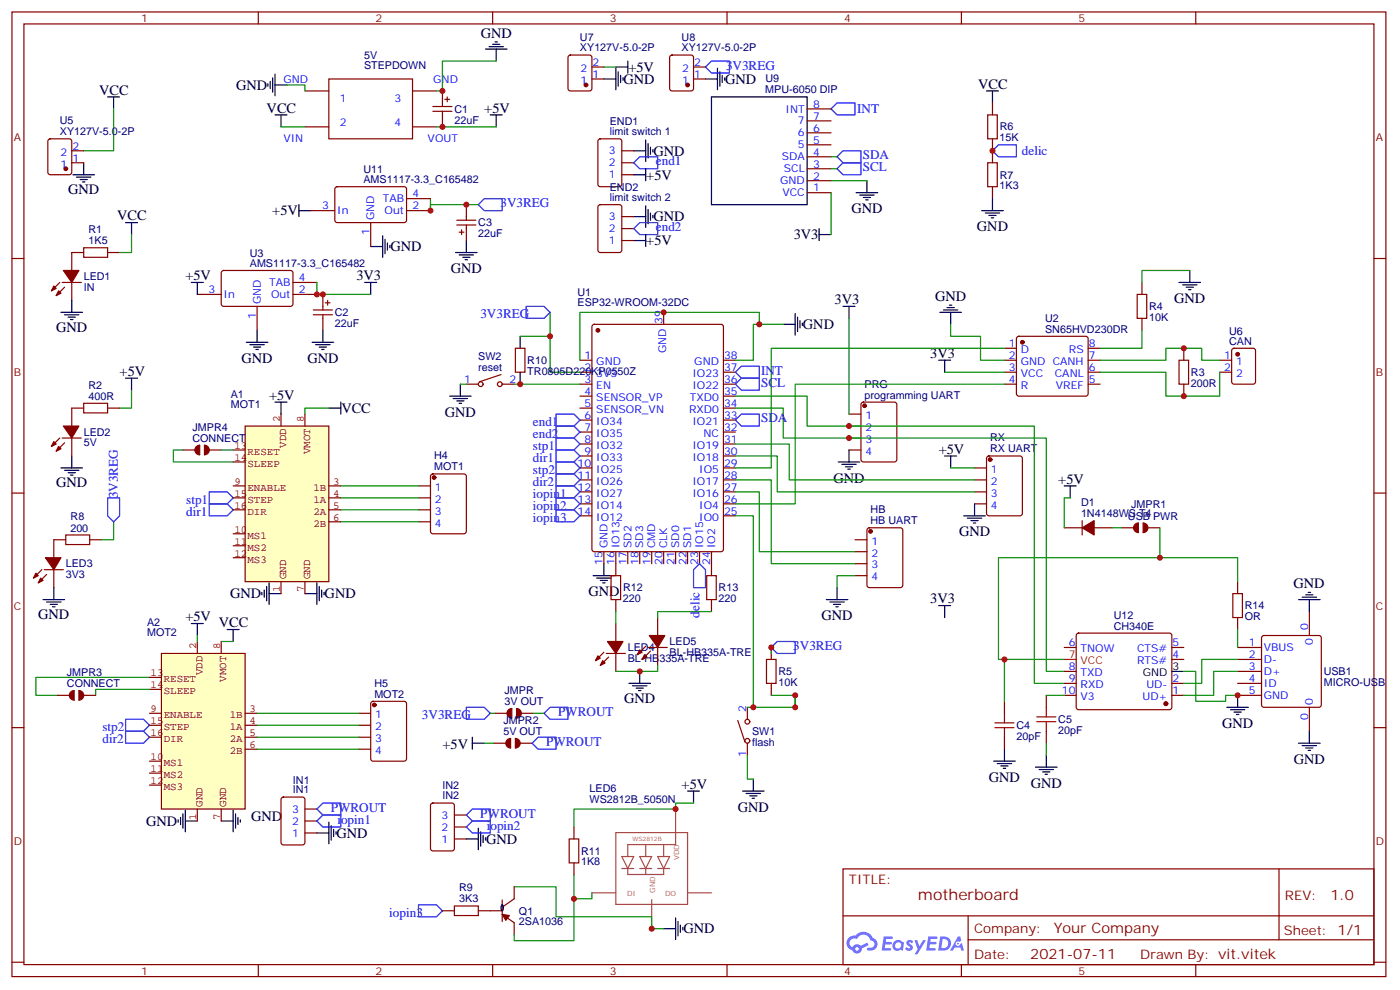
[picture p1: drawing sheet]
<svg xmlns="http://www.w3.org/2000/svg" width="413mm" height="292mm" viewBox="0 0 413 292" stroke-linecap="round" stroke-linejoin="round" font-family="sans-serif">
<g fill="none" stroke="#870000" stroke-width=".35">
<path d="M3.5 3.5h405.4v284.4h-405.4zM7.1 7.1h398.2v277.2h-398.2zM76.2 3.5v3.6M145.3 3.5v3.6M214.5 3.5v3.6M283.6 3.5v3.6M352.8 3.5v3.6M3.5 76.2h3.6M405.3 76.2h3.6M3.5 145.3h3.6M405.3 145.3h3.6M3.5 214.5h3.6"/>
<path d="M405.3 214.5h3.6M248.7 256.1h156.6v28.2h-156.6zM377.3 256.1v20.9M248.7 270h156.5M285.6 277h119.6M285.6 270v14.1M3.5 283.6h3.6M76.2 284.3v3.6M145.3 284.3v3.6M214.5 284.3v3.6M283.6 284.3v3.6M352.8 284.3v3.6"/>
<path d="M405.3 283.6h3.6"/>
</g>
<g fill="#5487ff">
<path d="M267.7 277.3a1.22 1.22 0 0 1 1.7 .3l-.4 .5a.47 .47 0 0 0-.3-.4 .47 .47 0 0 0-.5 .2l.1 .3a1.14 1.14 0 0 1 .8 1.7 1.14 1.14 0 0 1-1.9 0l-.2-.2 .5-.5 .7 .4a.29 .29 0 0 0 .3-.3 .29 .29 0 0 0-.2-.3 1.04 1.04 0 0 1-.6-1.7z"/>
<path d="M260.7 276h2.4l.3 .2-.2 .5-1.8 .1-.1 .8h1.5l.3 .4-.3 .4h-1.6l-.2 1.1h1.7l.2 .3-.2 .3-2.6 .1z"/>
<path d="M273.8 276h2.4l.3 .2-.1 .5-1.8 .1-.2 .8h1.6l.3 .4-.4 .4h-1.6l-.1 1.1h1.7l.2 .3-.2 .3-2.6 .1z"/>
<path d="M282.6 276.1h.7l.3 1.2-.6 .3a.69 .69 0 0 0-1 .3 .69 .69 0 0 0 .4 1 .69 .69 0 0 0 .9-.7l.5-.2 .6 2.2h-.8l-.2-.9h-1.8l-.5 .9h-.8z"/>
<path d="M269.8 277.1h.8l.6 1.8 1.1-1.8h.9l-2.6 4.2h-.8l.9-1.5z"/>
<path d="M277.4 276.1l-.6 4.1h1.3a2.11 2.11 0 0 0 2.5-2.1 2.11 2.11 0 0 0-2.5-2zM278.1 276.8a1.39 1.39 0 0 1 1.7 1.4 1.39 1.39 0 0 1-1.8 1.3h-.3z"/>
<path d="M263.7 277.7a1.54 1.54 0 0 0-.1 2.1 1.54 1.54 0 0 0 2.2 .2l.6 .2 .3-2.3-.2-.2-.4-.1a1.49 1.49 0 0 0-2.4 .1zM264 278.7a.94 .94 0 0 1 1.8 0 .94 .94 0 0 1-1.8 0z"/>
<path d="M250.4 276.4a2.18 2.18 0 0 0 1.1 3.7 1.44 1.44 0 0 0 1.6 1 1.44 1.44 0 0 0 1.2-1.5l2-1-.5-.8-1.9 1a1.47 1.47 0 0 0-2.4 .4 1.39 1.39 0 0 1-.7-1.9 1.39 1.39 0 0 1 2-.5 2.12 2.12 0 0 1 2.2-1.3 2.12 2.12 0 0 1 1.9 1.7 1.14 1.14 0 0 1 1.1 1.4 1.14 1.14 0 0 1-1.7 .8 .43 .43 0 0 0-.5 .3 .43 .43 0 0 0 .4 .5 1.98 1.98 0 0 0 2.5-1.2 1.98 1.98 0 0 0-1.2-2.5 3.1 3.1 0 0 0-5.3-.7l-.9 .1zM252.3 279.7a.55 .55 0 0 1 1.1 0 .55 .55 0 0 1-1.1 0z"/>
<circle cx="282.6" cy="278.1" r=".26"/>
</g>
<g fill="none" stroke="#870000" stroke-width=".35">
<path d="M90 26.8h7M90 37.4h7M97 23.3h24.7v17.6h-24.7zM121.7 26.8h7.1M121.7 37.4h7.1M127.7 31.4h5.6M127.7 32.8h5.6M130.5 26.8v4.6M130.5 32.8v4.6M131.2 29.3h1.4M131.9 28.6v1.4M291.4 33.9h2.8v7h-2.8z"/>
<path d="M292.8 30.3v3.6M176.6 41.1l.5-.2h5.6l.7 .5v12.9l-.4 .7h-5.9l-.7-.4v-13zM183.4 44.4h3.6M183.4 51.5h3.6M183.4 48h3.6M291.4 48h2.8v7h-2.8zM292.8 40.9v7.1M292.8 55v3.6M24.7 73h7v2.8h-7zM24.7 74.4h-3.5v5.3M31.7 74.4h3.6M65.5 79.9l.5-.2 20 .1 .4 .6v9.5l-.7 .4-20-.1-.4-.6v-9.2z"/>
<path d="M134.8 66.3h5.6M134.8 64.9h5.6M135.5 68.4h1.4M136.2 67.7v1.4M137.6 60.3v4.6M137.6 66.3v4.6M176.6 60.5l.5-.2h5.6l.7 .5v12.9l-.4 .7h-5.9l-.7-.4v-13zM183.4 63.9h3.6M183.4 70.9h3.6M183.4 67.4h3.6M17.6 83.3l-2.4 2.4M18.3 83.3h5.7"/>
<path d="M19 84.7l-2.4 2.4M21.2 83.3v5.2M58.2 86.8h7.1M75.8 90.3v7.1M86.4 86.8h7.1M86.4 83.3h7.1M92.4 91.4h5.7M92.4 92.8h5.7M95.2 86.8v4.6M95.2 92.8v4.6M96 89.3h1.4M96.7 88.5v1.5"/>
<path d="M174.9 95.8l.4-.2h37.4l.7 .4v65.9l-.4 .7h-37.7l-.6-.4-.1-65.9zM195.8 92.1v3.5M300.1 99.3l.5-.2h19.7l.5 .2 .2 .5v16.3l-.2 .5-.5 .2h-19.7l-.5-.3-.2-.4v-16.3zM335.5 86.8h2.8v7h-2.8zM336.9 83.3v3.5M336.9 93.8v3.6M24.7 118.9h7v2.8h-7zM137.6 113.2h3.5M147.8 110.4l-6.3 2.1M148.2 113.2h3.5M171.1 106.2h3.5M171.1 109.7h3.5"/>
<path d="M171.1 113.2h3.5M171.1 116.8h3.5M213.4 106.2h3.6M213.4 109.7h3.6M213.4 113.2h3.6M213.4 116.8h3.6M254.2 118.7l.5-.2h9.2l.6 .5 .1 16.5-.5 .6-9.4 .1-.6-.5-.1-16.5zM296.3 106.2h3.6M296.3 109.7h3.6M296.3 113.2h3.6M296.3 102.7h3.6M321 106.2h3.6"/>
<path d="M321 109.7h3.6M321 113.2h3.6M321 102.7h3.6M347.8 106.2h2.9v7h-2.9zM349.2 102.7v3.5M349.2 113.2v3.6M359.8 106.2h3.6M359.8 109.7h3.6M363.6 102.9l.5-.2h5.6l.7 .4v9.4l-.4 .7h-5.9l-.7-.4v-9.4zM17.6 129.1l-2.4 2.5M18.3 129.1h5.7M19 130.5l-2.4 2.5"/>
<path d="M21.2 129.1v5.3M24.7 120.3h-3.5v5.3M31.7 120.3h3.6M127.2 139.9l.5-.2h9.2l.6 .4 .1 16.5-.5 .7h-9.4l-.6-.4-.1-16.5zM171.1 120.3h3.5M171.1 123.8h3.5M171.1 127.4h3.5M171.1 130.9h3.5M171.1 134.4h3.5M171.1 137.9h3.5M213.4 120.3h3.6M213.4 123.8h3.6"/>
<path d="M213.4 127.4h3.6M213.4 130.9h3.6M213.4 134.4h3.6M213.4 137.9h3.6M250.5 122.1h3.5M250.5 125.6h3.5M250.5 129.1h3.5M250.5 132.6h3.5M287.5 137.9h3.5M291.3 134.6l.4-.2h9.2l.7 .4v16.5l-.4 .7h-9.5l-.6-.4-.1-16.5zM19.4 157.7h7.1v2.8h-7.1zM19.4 159.1h-3.5v5.3"/>
<path d="M26.5 159.1h3.5M123.5 143.2h3.5M123.5 146.8h3.5M123.5 150.3h3.5M123.5 153.8h3.5M171.1 141.5h3.5M171.1 145h3.5M171.1 148.5h3.5M171.1 152h3.5M213.4 141.5h3.6M213.4 145h3.6M213.4 148.5h3.6"/>
<path d="M213.4 152h3.6M252.2 159.1h3.6M256 155.8l.5-.2h9.1l.7 .4v16.5l-.4 .7h-9.4l-.7-.4v-16.5zM287.5 141.5h3.5M287.5 145h3.5M287.5 148.5h3.5M12.3 167.9l-2.4 2.5M13.1 167.9h5.6M13.8 169.3l-2.5 2.5M15.9 167.9v5.3M178.2 162.6v3.6M181.7 162.6v3.6"/>
<path d="M185.2 162.6v3.6M188.7 162.6v3.6M192.3 162.6v3.6M195.8 162.6v3.6M199.3 162.6v3.6M202.8 162.6v3.6M206.4 162.6v3.6M209.9 162.6v3.6M252.2 162.6h3.6M252.2 166.2h3.6M252.2 169.7h3.6M226.1 194.4h2.9v7h-2.9z"/>
<path d="M227.5 190.9v3.5M105.8 210.3h3.6M105.8 213.8h3.6M105.8 217.3h3.6M109.6 206.9l.5-.2h9.1l.7 .5v16.5l-.4 .6-9.4 .1-.7-.5v-16.5zM145.7 219.1h3.5M146 210.3h3.6M150.6 217.7v2.8M151 208.8v2.9M152 217.7v2.8M152.4 208.8v2.9M153.5 219.1h3.5"/>
<path d="M153.8 210.3h3.5M217.7 212.4l2.1 6.3M220.5 208.5v3.5M220.5 219.1v3.5M227.5 201.4v3.6M83.1 235.2l.5-.2h5.7l.6 .4 .1 13-.5 .6-5.9 .1-.6-.5-.1-12.9zM90 238.5h3.5M105.8 220.8h3.6M127.2 236.9l.5-.2h5.6l.7 .4 .1 13-.5 .7h-5.9l-.6-.4-.1-13zM90 245.5h3.5M90 242h3.5M134.1 240.2h3.5"/>
<path d="M134.1 247.3h3.5M134.1 243.8h3.5"/>
<circle cx="141.8" cy="113.2" r=".71"/>
<circle cx="147.5" cy="113.2" r=".71"/>
<circle cx="220.5" cy="212.7" r=".71"/>
<circle cx="220.5" cy="218.4" r=".71"/>
</g>
<g fill="#870000" stroke="#870000" stroke-width=".35">
<path d="M17.3 85.7l.7 .7-1.4 .7z"/>
<path d="M15.9 84.3l.7 .7-1.4 .7z"/>
<path d="M18.7 79.7h4.6l-2.1 3.6z"/>
<path d="M17.3 131.6l.7 .7-1.4 .7z"/>
<path d="M15.9 130.2l.7 .7-1.4 .7z"/>
<path d="M18.7 125.6h4.6l-2.1 3.5z"/>
<path d="M149.8 209.4l1.2-.6v2.9a1.41 1.41 0 0 1-1.3-.8 1.41 1.41 0 0 1 .1-1.5z"/>
<path d="M152.4 208.8a1.41 1.41 0 0 1 1.4 1.5 1.41 1.41 0 0 1-1.4 1.4z"/>
<path d="M149.5 218.2l1.1-.5v2.8a1.41 1.41 0 0 1-1.2-.8 1.41 1.41 0 0 1 .1-1.5z"/>
<path d="M152 217.7a1.41 1.41 0 0 1 1.5 1.4 1.41 1.41 0 0 1-1.5 1.4z"/>
<path d="M12 170.4l.7 .7-1.4 .7z"/>
<path d="M10.6 169l.7 .7-1.4 .7z"/>
<path d="M13.4 164.4h4.6l-2.1 3.5z"/>
<circle cx="176.4" cy="97.4" r=".53"/>
<circle cx="301.6" cy="100.9" r=".53"/>
<circle cx="256.8" cy="156.6" r=".53"/>
<circle cx="255.1" cy="119.6" r=".53"/>
<circle cx="292.1" cy="135.5" r=".53"/>
<circle cx="365.1" cy="104.4" r=".53"/>
<circle cx="128.1" cy="140.8" r=".53"/>
<circle cx="110.4" cy="207.8" r=".53"/>
</g>
<g fill="none" stroke="#000" stroke-width=".35">
<path d="M143.2 14.5h6.4M144.3 13.8h4.2M145.3 13.1h2.2M146 12.3h.8M146.4 14.5v3.5M181.7 19.8h3.5M185.2 18v3.5M31.7 28.6h3.6M33.5 28.6v3.5M79 24.7v.7M79.7 24v2.1M80.4 22.9v4.3"/>
<path d="M81.1 33.9h3.6M81.1 25h3.6M81.1 21.9v6.3M82.9 33.9v3.5M144.6 33.9h3.6M146.4 33.9v3.5M178.2 23.3h3.5M181.7 20.1v6.4M182.4 21.2v4.2M183.1 22.2v2.1M183.8 22.9v.7M208.1 23.3h3.6"/>
<path d="M211.7 20.1v6.4M212.4 21.2v4.2M213.1 22.2v2.1M213.8 22.9v.7M291 26.8h3.6M292.8 26.8v3.5M21.5 51.5h6.4M22.6 52.2h4.2M23.6 52.9h2.2M24.3 53.6h.7M24.7 48v3.5M187 44.4h3.5"/>
<path d="M190.5 41.3v6.3M191.2 42.3v4.3M191.9 43.4v2.1M192.6 44.1v.7M252.6 56.8h6.3M253.6 57.5h4.3M254.7 58.2h2.1M255.4 58.9h.7M255.8 53.3v3.5M292.8 58.6v3.5M37 65.6h3.6M38.8 65.6v3.5"/>
<path d="M88.2 62.1h3.5M88.2 60.3v3.6M109.4 72.7h3.5M112.9 69.5v6.3M113.6 70.6v4.2M114.3 71.6v2.1M115 72.3v.7M134.4 74.4h6.4M135.5 75.1h4.2M136.5 75.8h2.1M137.2 76.6h.7M137.6 70.9v3.5"/>
<path d="M187 63.9h3.5M190.5 60.7v6.3M191.2 61.7v4.3M191.9 62.8v2.1M192.6 63.5v.7M241.7 69.1h3.5M241.7 67.4v3.5M289.6 62.1h6.4M290.7 62.8h4.2M291.7 63.5h2.2M292.5 64.2h.7M351 79.7v3.6"/>
<path d="M18 92.1h6.3M19 92.8h4.3M20.1 93.5h2.1M20.8 94.2h.7M21.2 88.5v3.6M56.4 83.3h3.6M58.2 83.3v3.5M75.8 97.4v3.5M95.2 97.4v3.5M107.6 83.3h3.5M109.4 83.3v3.5M231.1 95.6h3.5"/>
<path d="M234.6 92.4v6.4M235.3 93.5v4.2M236 94.5v2.2M236.7 95.2v.8M248.7 90.3h3.5M250.5 90.3v3.5M277.3 92.1h6.3M278.3 91.4h4.3M279.4 90.7h2.1M280.1 90h.7M280.5 92.1v3.5M347.8 83.3h6.4"/>
<path d="M348.9 84h4.2M350 84.7h2.1M350.7 85.4h.7M37 111.5h3.6M38.8 111.5v3.5M72.7 100.9h6.3M73.7 101.6h4.3M74.8 102.3h2.1M75.5 103h.7M92.1 100.9h6.3M93.1 101.6h4.3M94.2 102.3h2.1"/>
<path d="M94.9 103h.7M100.5 118.5v3.6M132.6 116.8h6.4M133.7 117.5h4.2M134.8 118.2h2.1M135.5 118.9h.7M135.8 113.2v3.6M276.9 106.2h3.6M278.7 106.2v3.5M18 137.9h6.3M19 138.6h4.3M20.1 139.3h2.1"/>
<path d="M21.2 134.4v3.5M97 120.3h3.5M247.3 136.2h6.3M248.4 136.9h4.2M249.4 137.6h2.1M250.1 138.3h.7M250.5 132.6v3.6M278.7 134.4h3.5M280.5 134.4v3.5M20.8 140.1h.7M284.3 152h6.4M285.4 152.8h4.2"/>
<path d="M286.5 153.5h2.1M287.2 154.2h.7M287.5 148.5v3.5M12.7 176.7h6.3M13.8 177.4h4.2M14.8 178.2h2.1M15.5 178.9h.7M15.9 173.2v3.5M77.3 174.6v.7M78 173.9v2.1M78.7 172.9v4.2M79.4 175h3.5"/>
<path d="M79.4 171.8v6.4M90 175h3.5M93.5 171.8v6.4M94.2 172.9v4.2M94.9 173.9v2.1M95.6 174.6v.7M175 169.7h6.3M176 170.4h4.3M177.1 171.1h2.1M177.8 171.8h.7M178.2 166.2v3.5M243.8 176.7h6.3"/>
<path d="M244.8 177.4h4.3M245.9 178.2h2.1M246.6 178.9h.7M246.9 173.2v3.5M67 185.6h3.6M68.8 185.6v3.5M139.3 219.1h3.6M139.3 217.3v3.5M54 239.9v4.2M54.7 238.8v6.4M68.8 238.8v6.4M69.5 239.9v4.2"/>
<path d="M219.1 233.2h6.3M220.1 233.9h4.3M221.2 234.6h2.1M221.9 235.3h.7M222.2 229.7v3.5M52.6 241.7v.7M53.3 240.9v2.2M54.7 242h3.5M65.3 242h3.5M70.2 240.9v2.2M70.9 241.7v.7M93.5 245.5h3.5"/>
<path d="M97 242.4v6.3M97.7 243.4v4.3M98.4 244.5v2.1M99.1 245.2v.7M137.6 247.3h3.5M141.1 244.1v6.4M141.8 245.2v4.2M142.5 246.2v2.2M143.2 246.9v.8"/>
</g>
<g fill="none" stroke="#008700" stroke-width=".35">
<path d="M146.4 18h-15.9v8.8h-1.7M178.2 19.8h3.5M33.5 32.1v12.3h-8.8M82.9 37.4h7.1M84.7 25h5.3v1.8M128.8 37.4h17.6M127 58.6v3.5v-1.8h14.1M38.8 69.1v5.3h-3.5M351 79.7h-14.1v3.6M93.5 83.3v3.5h15.9M162.3 92.1v17.6h8.8M224 95.6v-3.5h-52.9v14.1"/>
<path d="M231.1 95.6h-8.9v10.6h-5.2M250.5 93.8v28.3M280.5 95.6v3.5h8.8v7.1h7M336.9 97.4v5.3h-12.3M38.8 115v5.3h-3.5M151.7 113.2h19.4M217 116.8h21.1v8.8h67.1v75.8h8.8M278.7 109.7h17.6M296.3 102.7h-68.8v35.2h-10.5M296.3 113.2h-61.7v35.3h-17.6M324.6 106.2h19.4v-3.5h10.5v3.5h5.3M324.6 109.7h19.4v7.1h15.8v-7.1"/>
<path d="M217 120.3h14.1v8.8h77.6v68.8h5.3M217 130.9h15.8v10.6h54.7M217 134.4h12.3v10.6h58.2M280.5 137.9h7M33.5 153.8v5.3h-3.5M100.5 143.2h23M100.5 146.8h23M100.5 150.3h23M100.5 153.8h23M217 145h7v17.6h28.2M217 141.5h10.5v24.7h24.7M217 152h5.2v56.5h12.4v-3.5"/>
<path d="M252.2 169.7h-5.3v3.5M44.1 199.7h-33.5v5.3h6.3M227.5 190.9v1.7M157.3 210.3h3.2M227.5 205h7.1v3.5M220.5 222.6v7.1h1.7"/>
</g>
<g fill="none" stroke="#00f" stroke-width=".35">
<path d="M208.1 19.8l1.8-1.8h5.3v3.5h-5.3zM245.2 32.1l1.7-1.8h5.3v3.6h-5.3zM187 48l1.7-1.8h5.3v3.5h-5.3zM246.9 49.7l1.8-1.7h5.3v3.5h-5.3zM246.9 46.2l1.8-1.8h5.3v3.6h-5.3zM294.6 42.7h5.3v3.5h-5.3l-1.8-1.8zM141.1 60.3l1.8-1.7h5.3v3.5h-5.3zM187 67.4l1.7-1.8h5.3v3.5h-5.3zM217 113.2l1.7-1.7h5.3v3.5h-5.3zM217 109.7l1.7-1.8h5.3v3.6h-5.3zM164 129.1h5.3l1.8 1.8-1.8 1.7h-5.3zM164 132.6h5.3l1.8 1.8-1.8 1.8h-5.3z"/>
<path d="M164 136.2h5.3l1.8 1.7-1.8 1.8h-5.3zM164 139.7h5.3l1.8 1.8-1.8 1.7h-5.3zM164 122.1h5.3l1.8 1.7-1.8 1.8h-5.3zM164 125.6h5.3l1.8 1.8-1.8 1.7h-5.3zM217 123.8l1.7-1.7h5.3v3.5h-5.3zM31.7 146.8h3.6v5.2l-1.8 1.8-1.8-1.8zM61.7 145h5.3l1.8 1.8-1.8 1.7h-5.3zM61.7 148.5h5.3l1.8 1.8-1.8 1.7h-5.3zM164 143.2h5.3l1.8 1.8-1.8 1.8h-5.3zM164 146.8h5.3l1.8 1.7-1.8 1.8h-5.3zM164 150.3h5.3l1.8 1.7-1.8 1.8h-5.3zM206.4 166.2l1.7 1.7v5.3h-3.5v-5.3z"/>
<path d="M37 212h5.3l1.8 1.8-1.8 1.7h-5.3zM37 215.5h5.3l1.8 1.8-1.8 1.8h-5.3zM137.6 208.5h5.3l1.7 1.8-1.7 1.7h-5.3zM157 219.1l1.7-1.8h5.3v3.5h-5.3zM160.5 210.3l1.8-1.8h5.3v3.5h-5.3zM93.5 238.5l1.7-1.8h5.3v3.5h-5.3zM93.5 242l1.7-1.8h5.3v3.6h-5.3zM137.6 240.2l1.7-1.7h5.3v3.5h-5.3zM137.6 243.8l1.7-1.8h5.3v3.5h-5.3z"/>
</g>
<path d="M72.3 125.6h24.7v45.8h-24.7z" fill="#ffffc2" stroke="#850000" stroke-width=".35"/>
<g fill="none" stroke="#850000" stroke-width=".35">
<path d="M68.8 132.6h3.5M68.8 136.2h3.5M82.9 122.1v3.5M90 122.1v3.5M68.8 143.2h3.5M68.8 146.8h3.5M68.8 150.3h3.5M68.8 157.3h3.5M97 143.2h3.5M97 146.8h3.5M97 150.3h3.5M97 153.8h3.5"/>
<path d="M68.8 160.9h3.5M68.8 164.4h3.5M82.9 171.4v3.6M90 171.4v3.6"/>
</g>
<path d="M47.6 192.6h24.7v45.9h-24.7z" fill="#ffffc2" stroke="#850000" stroke-width=".35"/>
<g fill="none" stroke="#850000" stroke-width=".35">
<path d="M44.1 199.7h3.5M58.2 189.1v3.5M65.3 189.1v3.5M44.1 210.3h3.5M44.1 213.8h3.5M44.1 217.3h3.5M44.1 203.2h3.5M72.3 210.3h3.5M72.3 213.8h3.5M72.3 217.3h3.5M44.1 224.4h3.5M44.1 227.9h3.5"/>
<path d="M44.1 231.4h3.5M58.2 238.5v3.5M65.3 238.5v3.5M72.3 220.8h3.5"/>
</g>
<g fill="none" stroke="#008700" stroke-width=".35">
<path d="M245.2 46.2h1.7M245.2 49.7h1.7M245.2 56.8v12.3M245.2 53.3h10.6M153.5 99.1h8.8M135.8 113.2h1.8M54 132.6h-2.8v3.6h17.6M65.3 132.6h3.5M97 120.3h-7v1.8M315.7 146.8h-1.7v8.8M328.1 155.6h2.8M342.2 155.6v8.8"/>
<path d="M365.1 171.4v-7h-70.5v30h19.4M58.2 187.3v1.8M65.3 189.1h3.5M181.7 180.3v3.5M194 196.1v1.8h-12.3M209.9 180.3h-15.9v1.7M296.3 194.4v12.3M349.2 197.9h3.6v8.8h8.8v-1.7h3.5M365.1 194.4h-10.6v7h-5.3M365.1 197.9h-7v7.1h-8.9M365.1 185.6v5.3M44.1 203.2h-15.9v1.8"/>
<path d="M75.8 210.3h30M75.8 213.8h30M75.8 217.3h30M142.9 219.1h2.8M144.6 210.3h1.4M220.5 208.5h1.7M308.7 219.1v3.5M308.7 205h5.3M75.8 220.8h30M204.6 236.7h-5.3v1.8h-30v5.3M169.3 257.9v19.4h-17.6v-1.8M151.7 261.4h12.3v8.8h28.3v3.6h3.5"/>
<path d="M174.6 263.2v1.7h-5.3"/>
</g>
<g fill="none" stroke="#000" stroke-width=".35">
<path d="M209.9 28.6h28.2v31.7h-28.2zM187 51.5h3.5M190.5 49.7v3.6M187 70.9h3.5M190.5 69.1v3.6M153.5 99.1v3.6M81.1 118.5h3.6M82.9 118.5v3.6M153.5 109.7v3.5M314 143.2h3.5M315.7 143.2v3.6M276.9 178.5h3.6"/>
<path d="M278.7 178.5v3.5M383.1 176.7h6.4M384.2 176h4.2M385.2 175.3h2.1M385.9 174.6h.7M386.3 176.7v3.6M56.4 183.8h3.6M58.2 183.8v3.5M188.7 197.9v3.5M345.7 197.9h3.5M185.6 201.4h6.3M186.6 202.1h4.3"/>
<path d="M187.7 202.8h2.1M188.4 203.6h.7M361.9 208.5h6.4M363 209.2h4.2M364.1 209.9h2.1M364.8 210.6h.7M365.1 205v3.5M383.1 219.1h6.4M384.2 219.8h4.2M386.3 215.5v3.6M202.8 233.2h3.6M204.6 233.2v3.5"/>
<path d="M293.2 224.4h6.3M294.2 225.1h4.2M295.3 225.8h2.1M296 226.5h.7M296.3 220.8v3.6M305.5 226.1h6.4M306.6 226.8h4.2M307.6 227.5h2.1M308.3 228.2h.7M308.7 222.6v3.5M385.2 220.5h2.1M385.9 221.2h.7"/>
<path d="M148 266.8l.2-.1a1.28 1.28 0 0 1 0 1.8l-.4-.9zM195.8 273.8h3.5M199.3 270.6v6.3M200 271.6v4.3M200.7 272.7v2.1M201.4 273.4v.7"/>
</g>
<path d="M155.2 90.3h5.3l1.8 1.8-1.8 1.7h-5.3zM227.5 190.9l1.8-1.8h5.3v3.5h-5.3zM123.5 266.7h5.3l1.7 1.8-1.7 1.7h-5.3z" fill="none" stroke="#00f" stroke-width=".35"/>
<g fill="none" stroke="#870000" stroke-width=".35">
<path d="M167.8 16.4l.5-.2h5.6l.7 .5v9.4l-.4 .7h-5.9l-.7-.5v-9.4zM174.6 19.8h3.6M197.8 16.4l.5-.2h5.6l.7 .5v9.4l-.5 .7h-5.8l-.7-.5v-9.4zM204.6 19.8h3.5M174.6 23.3h3.6M204.6 23.3h3.5M238.1 32.1h7.1M238.1 35.6h7.1M238.1 39.2h7.1M14.3 41.1l.5-.2h5.7l.6 .5 .1 9.4-.5 .7h-5.9l-.6-.5-.1-9.4zM21.2 48h3.5M21.2 44.4h3.5"/>
<path d="M99 55.2l.5-.2 20 .1 .4 .6v9.5l-.7 .4h-20l-.4-.7v-9.2zM119.9 58.6h7.1M238.1 42.7h7.1M238.1 46.2h7.1M238.1 49.7h7.1M238.1 53.3h7.1M238.1 56.8h7.1M91.7 62.1h7.1M109.4 65.6v7.1M119.9 62.1h7.1M152 102.7h2.9v7h-2.9zM54 132.6h3.5"/>
<path d="M58.9 131.2v2.9M60.3 131.2v2.9M61.7 132.6h3.6M314 155.6h5.3M319.3 153.5v4.2M322.8 155.6h5.3M330.9 155.6h3.5M335.8 154.2v2.8M337.3 154.2v2.8M338.7 155.6h3.5M180.3 169.7h2.8v7h-2.8zM181.7 166.2v3.5"/>
<path d="M181.7 176.7v3.6M208.5 169.7h2.8v7h-2.8zM209.9 166.2v3.5M209.9 176.7v3.6M363.7 175h2.8v7h-2.8zM365.1 171.4v3.6M178.2 192.3l-2.5 2.4M178.9 192.6h5.6M179.6 193.7l-2.5 2.4M181.7 183.8v5.3M181.7 192.6v5.3M190.5 190.5l-2.5 2.5"/>
<path d="M191.2 190.9h5.6M191.9 191.9l-2.5 2.5M194 182v5.3M194 190.9v5.2M314 190.9h3.5M314 197.9h3.5M317.7 186.8l.5-.2h26.8l.5 .2 .2 .5v21.2l-.2 .5-.5 .2h-26.8l-.5-.2-.2-.5v-21.2zM345.7 190.9h3.5M345.7 194.4h3.5M365.1 190.9h7.1M365.1 194.4h7.1M365.1 197.9h7.1"/>
<path d="M365.1 182v3.6M372.4 187.5l.5-.2h16.2l.5 .2 .2 .5v19.8l-.2 .5-.5 .2h-16.2l-.5-.2-.2-.5v-19.8zM386.3 180.3v7M16.9 205h3.6M21.9 203.6v2.8M23.3 203.6v2.8M24.7 205h3.5M296.3 206.7v3.6M296.3 217.3v3.5M308.7 205v3.5M308.7 215.5v3.6M314 205h3.5"/>
<path d="M314 201.4h3.5M345.7 205h3.5M345.7 201.4h3.5M365.1 205h7.1M365.1 201.4h7.1M386.3 208.5v7M167.9 247.3h2.8v7.1h-2.8zM169.3 243.8v3.5M169.3 254.4v3.5M130.5 268.5h3.6M134.1 267.1h7v2.8h-7zM141.1 268.5h7.1"/>
<path d="M148.2 269.5l3.5 2.5v3.5M148.2 265.3v6.3M151.7 261.4v3.5l-3.5 2.5"/>
</g>
<g fill="#870000" stroke="#870000" stroke-width=".35">
<path d="M179.2 189.1h4.6l-2.1 3.5z"/>
<path d="M176.4 193.3l.7 .7-1.4 .7z"/>
<path d="M177.8 194.7l.7 .7-1.4 .7z"/>
<path d="M191.6 187.3h4.5l-2.1 3.6z"/>
<path d="M188.7 191.6l.7 .7-1.4 .7z"/>
<path d="M190.1 193l.8 .7-1.5 .7z"/>
<path d="M335 154.4l.8-.2v2.8a1.41 1.41 0 0 1-1.3-1 1.41 1.41 0 0 1 .5-1.6z"/>
<path d="M337.3 154.2a1.41 1.41 0 0 1 1.4 1.4 1.41 1.41 0 0 1-1.4 1.4z"/>
<path d="M319.3 155.6l3.5-2.1v4.2z"/>
<path d="M20.7 204.1l1.2-.5v2.8a1.41 1.41 0 0 1-1.3-.8 1.41 1.41 0 0 1 .1-1.5z"/>
<path d="M23.3 203.6a1.41 1.41 0 0 1 1.4 1.4 1.41 1.41 0 0 1-1.4 1.4z"/>
<path d="M58.1 131.5l.8-.3v2.9a1.41 1.41 0 0 1-1.3-1 1.41 1.41 0 0 1 .5-1.6z"/>
<path d="M60.3 131.2a1.41 1.41 0 0 1 1.4 1.4 1.41 1.41 0 0 1-1.4 1.5z"/>
<path d="M148.2 269.5l2.1 .4-1.1 1.4z"/>
<circle cx="19.4" cy="49.7" r=".53"/>
<circle cx="172.9" cy="25" r=".53"/>
<circle cx="202.8" cy="25" r=".53"/>
<circle cx="344" cy="207.4" r=".53"/>
</g>
<path d="M314 194.4h3.5" fill="none" stroke="#f00" stroke-width=".35"/>
<path d="M293.5 213.1h5.7M293.5 214.5h5.7M296.3 210.3v2.8M296.3 214.5v2.8M305.9 212.7h5.6M305.9 211.3h5.6M308.7 208.5v2.8M308.7 212.7v2.8" fill="none" stroke="#a10000" stroke-width=".35"/>
<g fill="none" stroke="#a64a4a" stroke-width=".35">
<path d="M199.3 238.5v10.5h-14.1v3.5M181.7 245.4h21.1v21.2h-21.1zM183.4 252.5h3.6l-1.8 3.5zM183.4 256h3.6M185.2 256v1.8h10.6v-1.8M188.7 252.5h3.6l-1.8 3.5zM188.7 256h3.6M190.5 249v3.5M190.5 256v1.8M194 252.5h3.6l-1.8 3.5zM194 256h3.6M195.8 249v3.5"/>
<path d="M174.6 263.2h7M192.3 265.2v1.4M192.3 266.8v7M203 263.2h6.9"/>
</g>
<g fill="#c00">
<circle cx="130.5" cy="26.8" r=".88"/>
<circle cx="130.5" cy="37.4" r=".88"/>
<circle cx="93.5" cy="86.8" r=".88"/>
<circle cx="95.3" cy="86.8" r=".88"/>
<circle cx="349.3" cy="102.7" r=".88"/>
<circle cx="349.3" cy="116.8" r=".88"/>
<circle cx="224" cy="95.6" r=".88"/>
<circle cx="195.8" cy="92.1" r=".88"/>
<circle cx="234.6" cy="205" r=".88"/>
<circle cx="292.8" cy="44.4" r=".88"/>
<circle cx="153.5" cy="113.2" r=".88"/>
<circle cx="162.3" cy="99.1" r=".88"/>
<circle cx="188.7" cy="197.9" r=".88"/>
<circle cx="137.6" cy="60.3" r=".88"/>
<circle cx="127" cy="62.1" r=".88"/>
<circle cx="296.3" cy="194.4" r=".88"/>
<circle cx="365.1" cy="205" r=".88"/>
<circle cx="250.5" cy="125.6" r=".88"/>
<circle cx="250.5" cy="129.1" r=".88"/>
<circle cx="342.2" cy="164.4" r=".88"/>
<circle cx="234.6" cy="208.5" r=".88"/>
<circle cx="222.3" cy="208.5" r=".88"/>
<circle cx="227.5" cy="190.9" r=".88"/>
<circle cx="199.3" cy="238.5" r=".88"/>
<circle cx="169.3" cy="264.9" r=".88"/>
<circle cx="192.3" cy="273.8" r=".88"/>
</g>
<text font-size="4.6" fill="#800" x="270.8" y="265.1">motherboard</text>
<g font-size="4.2">
<text x="141.8" y="11.2">GND</text>
<text x="185.4" y="21.2">+5V</text>
<text x="29.3" y="27.9">VCC</text>
<text x="69.7" y="26.4">GND</text>
<text x="184" y="24.7">GND</text>
<text x="214" y="24.7">GND</text>
<text x="288.6" y="26.1">VCC</text>
<text x="78.7" y="33.2">VCC</text>
<text x="142.9" y="33.2">+5V</text>
<text x="192.8" y="45.8">GND</text>
<text x="190.7" y="52.9">+5V</text>
<text x="20.1" y="57.1">GND</text>
<text x="34.6" y="64.9">VCC</text>
<text x="80.3" y="63.5">+5V</text>
<text x="192.8" y="65.2">GND</text>
<text x="251.2" y="62.9">GND</text>
<text x="234.2" y="70.6">3V3</text>
<text x="288.2" y="68.2">GND</text>
<text x="115.2" y="74.1">GND</text>
<text x="190.7" y="72.3">+5V</text>
<text x="54.7" y="82.5">+5V</text>
<text x="105.1" y="82.5">3V3</text>
<text x="133" y="80.4">GND</text>
<text x="246.2" y="89.6">3V3</text>
<text x="275.9" y="88.9">GND</text>
<text x="346.4" y="89.3">GND</text>
<text x="16.6" y="97.7">GND</text>
<text x="236.9" y="97">GND</text>
<text x="71.3" y="107">GND</text>
<text x="90.7" y="107">GND</text>
<text x="274.5" y="105.5">3V3</text>
<text x="35.3" y="110.8">+5V</text>
<text x="79.4" y="117.8">+5V</text>
<text x="100.7" y="121.7">VCC</text>
<text x="131.2" y="122.8">GND</text>
<text x="276.9" y="133.7">+5V</text>
<text x="16.6" y="143.6">GND</text>
<text x="245.9" y="142.3">GND</text>
<text x="312.2" y="142.5">+5V</text>
<text x="282.9" y="158.1">GND</text>
<text x="381.6" y="173.4">GND</text>
<text x="67.9" y="176.4">GND</text>
<text x="95.8" y="176.4">GND</text>
<text x="173.6" y="175.8">GND</text>
<text x="274.5" y="177.8">3V3</text>
<text x="11.3" y="182.4">GND</text>
<text x="54.7" y="183.1">+5V</text>
<text x="64.6" y="184.9">VCC</text>
<text x="242.4" y="182.8">GND</text>
<text x="184.1" y="207.1">GND</text>
<text x="360.5" y="214.6">GND</text>
<text x="130.5" y="220.8">+5V</text>
<text x="381.7" y="225.2">GND</text>
<text x="201.1" y="232.5">+5V</text>
<text x="291.8" y="230.4">GND</text>
<text x="304.1" y="232.2">GND</text>
<text x="217.7" y="239.3">GND</text>
<text x="43.1" y="243.4">GND</text>
<text x="74.1" y="242">GND</text>
<text x="99.3" y="246.9">GND</text>
<text x="143.4" y="248.7">GND</text>
<text x="201.6" y="275.1">GND</text>
</g>
<g font-size="4.2" fill="#800">
<text x="392.5" y="265.4">1.0</text>
<text x="310.9" y="274.9">Your Company</text>
<text x="304" y="282.7">2021-07-11</text>
</g>
<g font-size="3.9" fill="#00f">
<text x="214.2" y="20.5">3V3REG</text>
<text x="252.9" y="33.3">INT</text>
<text x="254.5" y="46.9">SDA</text>
<text x="301.5" y="45.8">delic</text>
<text x="193.5" y="48.7">end1</text>
<text x="254.5" y="50.5">SCL</text>
<text x="147.7" y="61">3V3REG</text>
<text x="193.5" y="68.1">end2</text>
<text x="141.7" y="93.8">3V3REG</text>
<text x="224.5" y="114">SCL</text>
<text x="224.5" y="110.4">INT</text>
<text x="157.2" y="125.6">end1</text>
<text x="224.5" y="124.5">SDA</text>
<text x="157.2" y="129.2">end2</text>
<text x="157.2" y="132.7">stp1</text>
<text x="157.2" y="136.2">dir1</text>
<text x="157.2" y="139.7">stp2</text>
<text x="157.2" y="143.3">dir2</text>
<text x="34.8" y="146.9" transform="rotate(-90 34.8 146.9)">3V3REG</text>
<text x="54.9" y="148.6">stp1</text>
<text x="157.2" y="146.7">iopin1</text>
<text x="54.9" y="152.1">dir1</text>
<text x="157.2" y="150.3">iopin2</text>
<text x="157.2" y="153.8">iopin3</text>
<text x="206.4" y="182" transform="rotate(-90 206.4 182)">delic</text>
<text x="234" y="191.6">3V3REG</text>
<text x="30.2" y="215.6">stp2</text>
<text x="124.5" y="212">3V3REG</text>
<text x="164.6" y="211">PWROUT</text>
<text x="30.2" y="219.1">dir2</text>
<text x="161.1" y="219.8">PWROUT</text>
<text x="97.6" y="239.2">PWROUT</text>
<text x="99.5" y="242.8">iopin1</text>
<text x="141.7" y="241">PWROUT</text>
<text x="143.6" y="244.5">iopin2</text>
<text x="114.9" y="270.4">iopin3</text>
</g>
<g font-size="3.9" fill="#800">
<text x="250.5" y="260.7">TITLE:</text>
<text x="379.1" y="265.4">REV:</text>
<text x="287.4" y="274.9">Company:</text>
<text x="378.7" y="275.5">Sheet: 1/1</text>
<text x="287.4" y="282.6">Date:</text>
<text x="336.4" y="282.7">Drawn By: vit.vitek</text>
</g>
<g font-size="3.2" fill="#800">
<text x="41.6" y="6.5">1</text>
<text x="110.8" y="6.5">2</text>
<text x="179.9" y="6.5">3</text>
<text x="249.1" y="6.5">4</text>
<text x="318.2" y="6.5">5</text>
<text x="4.1" y="41.6">A</text>
<text x="405.9" y="41.6">A</text>
<text x="4.1" y="110.8">B</text>
<text x="405.9" y="110.8">B</text>
<text x="4.1" y="179.9">C</text>
<text x="405.9" y="179.9">C</text>
<text x="4.1" y="249.1">D</text>
<text x="405.9" y="249.1">D</text>
<text x="41.6" y="287.3">1</text>
<text x="110.8" y="287.3">2</text>
<text x="179.9" y="287.3">3</text>
<text x="249.1" y="287.3">4</text>
<text x="318.2" y="287.3">5</text>
</g>
<g font-size="3.2" fill="#000080">
<text x="171.1" y="11.9">U7</text>
<text x="201.1" y="11.9">U8</text>
<text x="107.4" y="17.5">5V</text>
<text x="171.1" y="15.2">XY127V-5.0-2P</text>
<text x="201.1" y="15.2">XY127V-5.0-2P</text>
<text x="107.4" y="20.5">STEPDOWN</text>
<text x="225.8" y="27.5">MPU-6050 DIP</text>
<text x="225.8" y="24.3">U9</text>
<text x="134.1" y="33.2">C1</text>
<text x="17.6" y="39.9">XY127V-5.0-2P</text>
<text x="17.7" y="36.6">U5</text>
<text x="134.1" y="36.5">22uF</text>
<text x="179.9" y="39.9">limit switch 1</text>
<text x="179.9" y="36.9">END1</text>
<text x="294.9" y="41.6">15K</text>
<text x="294.9" y="38.5">R6</text>
<text x="107.2" y="54">AMS1117-3.3_C165482</text>
<text x="107.2" y="51">U11</text>
<text x="294.9" y="52.7">R7</text>
<text x="179.9" y="59.3">limit switch 2</text>
<text x="179.9" y="56.3">END2</text>
<text x="294.9" y="55.8">1K3</text>
<text x="26.1" y="72">1K5</text>
<text x="26.1" y="68.7">R1</text>
<text x="141.1" y="69.9">22uF</text>
<text x="141.1" y="66.8">C3</text>
<text x="73.7" y="75.7">U3</text>
<text x="24.7" y="82.5">LED1</text>
<text x="73.7" y="78.7">AMS1117-3.3_C165482</text>
<text x="24.7" y="85.7">IN</text>
<text x="170.4" y="87.2">U1</text>
<text x="98.8" y="93.2">C2</text>
<text x="170.4" y="90.3">ESP32-WROOM-32DC</text>
<text x="308.3" y="94.8">U2</text>
<text x="339" y="94.7">10K</text>
<text x="339" y="91.4">R4</text>
<text x="98.8" y="96.4">22uF</text>
<text x="308.3" y="98.1">SN65HVD230DR</text>
<text x="362.6" y="101.6">CAN</text>
<text x="362.6" y="98.7">U6</text>
<text x="141.1" y="106.1">SW2</text>
<text x="155.6" y="107.4">R10</text>
<text x="141.1" y="109.4">reset</text>
<text x="155.6" y="110.5">TR0805D220KP0550Z</text>
<text x="351.4" y="110.8">R3</text>
<text x="26.1" y="117.8">400R</text>
<text x="26.1" y="114.6">R2</text>
<text x="68.1" y="117.4">A1</text>
<text x="255.1" y="117.5">programming UART</text>
<text x="255.1" y="114.2">PRG</text>
<text x="351.4" y="114.1">200R</text>
<text x="68.1" y="120.3">MOT1</text>
<text x="24.7" y="131.6">5V</text>
<text x="24.7" y="128.4">LED2</text>
<text x="56.8" y="130.2">CONNECT</text>
<text x="56.8" y="126.9">JMPR4</text>
<text x="292.1" y="130.1">RX</text>
<text x="128.1" y="135.4">H4</text>
<text x="292.1" y="133.3">RX UART</text>
<text x="128.1" y="138.6">MOT1</text>
<text x="318.9" y="149.2">D1</text>
<text x="333.7" y="149.9">JMPR1</text>
<text x="20.8" y="153.4">R8</text>
<text x="256.8" y="154.5">HB UART</text>
<text x="256.8" y="151.3">HB</text>
<text x="318.9" y="152.4">1N4148WS T4</text>
<text x="332.8" y="153.2">USB PWR</text>
<text x="20.8" y="156.7">200</text>
<text x="19.4" y="167.2">LED3</text>
<text x="19.4" y="170.4">3V3</text>
<text x="183.8" y="177.4">220</text>
<text x="183.8" y="174.3">R12</text>
<text x="212" y="177.4">220</text>
<text x="212" y="174.3">R13</text>
<text x="367.2" y="179.6">R14</text>
<text x="43.4" y="184.4">A2</text>
<text x="328.6" y="185.6">CH340E</text>
<text x="328.6" y="182.4">U12</text>
<text x="367.2" y="182.9">OR</text>
<text x="43.4" y="187.3">MOT2</text>
<text x="197.6" y="190.3">LED5</text>
<text x="185.2" y="195.2">BL-HB335A-TRE</text>
<text x="185.2" y="192">LED4</text>
<text x="197.6" y="193.4">BL-HB335A-TRE</text>
<text x="19.7" y="202.5">CONNECT</text>
<text x="19.7" y="199.3">JMPR3</text>
<text x="110.4" y="202.4">H5</text>
<text x="229.7" y="202.3">10K</text>
<text x="229.7" y="199">R5</text>
<text x="390.5" y="202.3">MICRO-USB</text>
<text x="390.5" y="199">USB1</text>
<text x="110.4" y="205.7">MOT2</text>
<text x="148.9" y="207.8">3V OUT</text>
<text x="148.9" y="204.6">JMPR</text>
<text x="148.5" y="213.4">JMPR2</text>
<text x="299.9" y="214.9">C4</text>
<text x="312.2" y="213.2">C5</text>
<text x="148.5" y="216.6">5V OUT</text>
<text x="221.9" y="219.9">flash</text>
<text x="221.9" y="216.7">SW1</text>
<text x="299.9" y="218.1">20pF</text>
<text x="312.2" y="216.4">20pF</text>
<text x="86.4" y="233.9">IN1</text>
<text x="86.4" y="230.9">IN1</text>
<text x="130.5" y="232.7">IN2</text>
<text x="173.9" y="233.6">LED6</text>
<text x="130.5" y="235.7">IN2</text>
<text x="173.9" y="236.7">WS2812B_5050N</text>
<text x="171.5" y="251.9">R11</text>
<text x="171.4" y="255.1">1K8</text>
<text x="135.5" y="262.8">R9</text>
<text x="135.5" y="266">3K3</text>
<text x="153.1" y="269.6">Q1</text>
<text x="153.1" y="272.8">2SA1036</text>
</g>
<g font-size="3.2" fill="#00f">
<text x="171.3" y="21.2">2</text>
<text x="174.8" y="22.9">1</text>
<text x="174.8" y="19.4">2</text>
<text x="201.3" y="21.2">2</text>
<text x="204.8" y="22.9">1</text>
<text x="204.8" y="19.4">2</text>
<text x="83.6" y="24.3">GND</text>
<text x="100.3" y="30">1</text>
<text x="116.4" y="30">3</text>
<text x="127.8" y="24.3">GND</text>
<text x="171.3" y="24.7">1</text>
<text x="201.3" y="24.7">1</text>
<text x="231.8" y="33.2">INT</text>
<text x="239.9" y="31.8">8</text>
<text x="239.9" y="35.3">7</text>
<text x="83.6" y="42">VIN</text>
<text x="100.3" y="37">2</text>
<text x="116.4" y="37">4</text>
<text x="126.2" y="42">VOUT</text>
<text x="235.4" y="36.7">7</text>
<text x="235.4" y="40.2">6</text>
<text x="239.9" y="38.8">6</text>
<text x="17.8" y="45.9">2</text>
<text x="21.3" y="47.6">1</text>
<text x="21.3" y="44.1">2</text>
<text x="179.7" y="45.5">3</text>
<text x="230.6" y="47.3">SDA</text>
<text x="235.4" y="43.7">5</text>
<text x="239.9" y="42.3">5</text>
<text x="239.9" y="45.9">4</text>
<text x="17.8" y="49.4">1</text>
<text x="179.7" y="52.6">1</text>
<text x="179.7" y="49">2</text>
<text x="231.3" y="50.8">SCL</text>
<text x="239.9" y="49.4">3</text>
<text x="239.9" y="52.9">2</text>
<text x="112.9" y="59.6">TAB</text>
<text x="121.7" y="58.2">4</text>
<text x="230.1" y="54.3">GND</text>
<text x="230.8" y="57.9">VCC</text>
<text x="239.9" y="56.4">1</text>
<text x="95" y="61.7">3</text>
<text x="99.5" y="63.1">In</text>
<text x="110.4" y="64.9" transform="rotate(-90 110.4 64.9)">GND</text>
<text x="113.5" y="63.1">Out</text>
<text x="121.7" y="61.7">2</text>
<text x="179.7" y="64.9">3</text>
<text x="109" y="69.4" transform="rotate(-90 109 69.4)">1</text>
<text x="179.7" y="72">1</text>
<text x="179.7" y="68.4">2</text>
<text x="88.2" y="82.9">4</text>
<text x="61.5" y="86.4">3</text>
<text x="66" y="87.8">In</text>
<text x="76.9" y="89.6" transform="rotate(-90 76.9 89.6)">GND</text>
<text x="79.4" y="84.3">TAB</text>
<text x="80" y="87.8">Out</text>
<text x="88.2" y="86.4">2</text>
<text x="75.5" y="94.1" transform="rotate(-90 75.5 94.1)">1</text>
<text x="195.4" y="95.4" transform="rotate(-90 195.4 95.4)">39</text>
<text x="172.4" y="105.8">1</text>
<text x="175.9" y="107.6">GND</text>
<text x="196.5" y="104.2" transform="rotate(-90 196.5 104.2)">GND</text>
<text x="204.8" y="107.6">GND</text>
<text x="213.6" y="105.8">38</text>
<text x="297.7" y="102.3">1</text>
<text x="297.7" y="105.8">2</text>
<text x="301.2" y="104.1">D</text>
<text x="301.2" y="107.6">GND CANH</text>
<text x="315.3" y="104.1">RS</text>
<text x="321.2" y="105.8">7</text>
<text x="321.2" y="102.3">8</text>
<text x="361.2" y="105.8">1</text>
<text x="364.7" y="107.6">1</text>
<text x="137" y="112.9">1</text>
<text x="150.3" y="112.9">2</text>
<text x="172.4" y="112.9">3</text>
<text x="172.4" y="109.4">2</text>
<text x="175.9" y="111.1">3V3</text>
<text x="204.3" y="111.1">IO23</text>
<text x="213.6" y="109.4">37</text>
<text x="213.6" y="112.9">36</text>
<text x="297.7" y="109.4">3</text>
<text x="297.7" y="112.9">4</text>
<text x="301.2" y="111.1">VCC</text>
<text x="311.2" y="111.1">CANL</text>
<text x="321.2" y="112.9">5</text>
<text x="321.2" y="109.4">6</text>
<text x="361.2" y="109.4">2</text>
<text x="364.7" y="111.1">2</text>
<text x="172.4" y="119.9">5</text>
<text x="172.4" y="116.4">4</text>
<text x="175.9" y="118.2">SENSOR_VP</text>
<text x="175.9" y="114.7">EN</text>
<text x="203.5" y="118.2">TXD0</text>
<text x="204.3" y="114.7">IO22</text>
<text x="213.6" y="116.4">35</text>
<text x="213.6" y="119.9">34</text>
<text x="301.2" y="114.7">R</text>
<text x="311.5" y="114.7">VREF</text>
<text x="172.4" y="123.5">6</text>
<text x="175.9" y="125.2">IO34</text>
<text x="175.9" y="121.7">SENSOR_VN</text>
<text x="203.3" y="121.7">RXD0</text>
<text x="204.3" y="125.2">IO21</text>
<text x="213.6" y="123.5">33</text>
<text x="255.3" y="123.5">1</text>
<text x="172.4" y="130.5">8</text>
<text x="172.4" y="127">7</text>
<text x="175.9" y="128.8">IO35</text>
<text x="207.5" y="128.8">NC</text>
<text x="213.6" y="127">32</text>
<text x="213.6" y="130.5">31</text>
<text x="255.3" y="127">2</text>
<text x="255.3" y="130.5">3</text>
<text x="170.4" y="137.6">10</text>
<text x="172.4" y="134.1">9</text>
<text x="175.9" y="135.8">IO33</text>
<text x="175.9" y="132.3">IO32</text>
<text x="204.3" y="132.3">IO19</text>
<text x="204.3" y="135.8">IO18</text>
<text x="213.6" y="134.1">30</text>
<text x="213.6" y="137.6">29</text>
<text x="255.3" y="134.1">4</text>
<text x="170.4" y="141.1">11</text>
<text x="175.9" y="142.9">IO26</text>
<text x="175.9" y="139.3">IO25</text>
<text x="204.3" y="142.9">IO17</text>
<text x="206.3" y="139.3">IO5</text>
<text x="213.6" y="141.1">28</text>
<text x="292.3" y="139.3">1</text>
<text x="292.3" y="142.9">2</text>
<text x="128.3" y="144.6">1</text>
<text x="128.3" y="148.2">2</text>
<text x="170.4" y="148.2">13</text>
<text x="170.4" y="144.6">12</text>
<text x="175.9" y="149.9">IO14</text>
<text x="175.9" y="146.4">IO27</text>
<text x="204.3" y="146.4">IO16</text>
<text x="206.3" y="149.9">IO4</text>
<text x="213.6" y="144.6">27</text>
<text x="213.6" y="148.2">26</text>
<text x="292.3" y="146.4">3</text>
<text x="292.3" y="149.9">4</text>
<text x="128.3" y="151.7">3</text>
<text x="128.3" y="155.2">4</text>
<text x="170.4" y="151.7">14</text>
<text x="175.9" y="153.5">IO12</text>
<text x="206.3" y="153.5">IO0</text>
<text x="213.6" y="151.7">25</text>
<text x="179.2" y="161.6" transform="rotate(-90 179.2 161.6)">GND</text>
<text x="182.7" y="161.6" transform="rotate(-90 182.7 161.6)">IO13</text>
<text x="186.3" y="161.6" transform="rotate(-90 186.3 161.6)">SD2</text>
<text x="189.8" y="161.6" transform="rotate(-90 189.8 161.6)">SD3</text>
<text x="193.3" y="161.6" transform="rotate(-90 193.3 161.6)">CMD</text>
<text x="196.8" y="161.6" transform="rotate(-90 196.8 161.6)">CLK</text>
<text x="200.4" y="161.6" transform="rotate(-90 200.4 161.6)">SD0</text>
<text x="203.9" y="161.6" transform="rotate(-90 203.9 161.6)">SD1</text>
<text x="207.4" y="161.6" transform="rotate(-90 207.4 161.6)">IO15</text>
<text x="211" y="161.6" transform="rotate(-90 211 161.6)">IO2</text>
<text x="257.1" y="160.5">1</text>
<text x="177.8" y="166.5" transform="rotate(-90 177.8 166.5)">15</text>
<text x="181.3" y="166.5" transform="rotate(-90 181.3 166.5)">16</text>
<text x="184.9" y="166.5" transform="rotate(-90 184.9 166.5)">17</text>
<text x="188.4" y="166.5" transform="rotate(-90 188.4 166.5)">18</text>
<text x="191.9" y="166.5" transform="rotate(-90 191.9 166.5)">19</text>
<text x="195.4" y="166.5" transform="rotate(-90 195.4 166.5)">20</text>
<text x="199" y="166.5" transform="rotate(-90 199 166.5)">21</text>
<text x="202.5" y="166.5" transform="rotate(-90 202.5 166.5)">22</text>
<text x="206" y="166.5" transform="rotate(-90 206 166.5)">23</text>
<text x="209.5" y="166.5" transform="rotate(-90 209.5 166.5)">24</text>
<text x="257.1" y="164">2</text>
<text x="257.1" y="167.6">3</text>
<text x="257.1" y="171.1">4</text>
<text x="385.9" y="185.6" transform="rotate(-90 385.9 185.6)">0</text>
<text x="315.3" y="190.5">6</text>
<text x="345.9" y="190.5">5</text>
<text x="368.4" y="190.5">1</text>
<text x="372.9" y="191.9">VBUS</text>
<text x="387.3" y="190" transform="rotate(-90 387.3 190)">0</text>
<text x="315.3" y="197.6">8</text>
<text x="318.8" y="192.3">TNOW</text>
<text x="335.5" y="192.3">CTS#</text>
<text x="335.5" y="195.8">RTS#</text>
<text x="345.9" y="194">4</text>
<text x="368.4" y="194">2</text>
<text x="368.4" y="197.6">3</text>
<text x="372.9" y="195.4">D-</text>
<text x="315.3" y="201.1">9</text>
<text x="318.8" y="199.3">TXD</text>
<text x="318.8" y="202.8">RXD</text>
<text x="338.2" y="202.8">UD-</text>
<text x="345.9" y="201.1">2</text>
<text x="368.4" y="201.1">4</text>
<text x="372.9" y="199">D+</text>
<text x="372.9" y="202.5">ID</text>
<text x="220.1" y="209.9" transform="rotate(-90 220.1 209.9)">2</text>
<text x="313.3" y="204.6">10</text>
<text x="318.8" y="206.4">V3</text>
<text x="337.1" y="206.4">UD+</text>
<text x="345.9" y="204.6">1</text>
<text x="368.4" y="204.6">5</text>
<text x="372.9" y="206">GND</text>
<text x="387.3" y="207.8" transform="rotate(-90 387.3 207.8)">0</text>
<text x="110.7" y="211.7">1</text>
<text x="110.7" y="215.2">2</text>
<text x="385.9" y="212.3" transform="rotate(-90 385.9 212.3)">0</text>
<text x="110.7" y="218.7">3</text>
<text x="110.7" y="222.3">4</text>
<text x="220.1" y="223.2" transform="rotate(-90 220.1 223.2)">1</text>
<text x="86.2" y="239.5">3</text>
<text x="86.2" y="243.1">2</text>
<text x="130.3" y="241.3">3</text>
<text x="130.3" y="244.8">2</text>
<text x="86.2" y="246.6">1</text>
<text x="130.3" y="248.4">1</text>
</g>
<g font-size="3.2" fill="#840000">
<text x="82.5" y="124.3" transform="rotate(-90 82.5 124.3)">2</text>
<text x="89.6" y="124.3" transform="rotate(-90 89.6 124.3)">8</text>
<text x="69.1" y="132.3">13</text>
<text x="69.1" y="135.8">14</text>
<text x="73" y="134.1">RESET</text>
<text x="73" y="137.7">SLEEP</text>
<text x="84.4" y="132" transform="rotate(-90 84.4 132)">VDD</text>
<text x="91.5" y="133.9" transform="rotate(-90 91.5 133.9)">VMOT</text>
<text x="69.1" y="142.9">9</text>
<text x="98.3" y="142.9">3</text>
<text x="69.1" y="146.4">15</text>
<text x="69.1" y="149.9">16</text>
<text x="73" y="144.7">ENABLE</text>
<text x="73" y="148.3">STEP</text>
<text x="92.5" y="144.7">1B</text>
<text x="92.5" y="148.3">1A</text>
<text x="98.3" y="146.4">4</text>
<text x="98.3" y="149.9">5</text>
<text x="73" y="151.8">DIR</text>
<text x="92.5" y="151.8">2A</text>
<text x="92.5" y="155.3">2B</text>
<text x="98.3" y="153.5">6</text>
<text x="69.1" y="157">10</text>
<text x="69.1" y="160.5">11</text>
<text x="73" y="158.8">MS1</text>
<text x="69.1" y="164">12</text>
<text x="73" y="162.4">MS2</text>
<text x="73" y="165.9">MS3</text>
<text x="84.4" y="170.7" transform="rotate(-90 84.4 170.7)">GND</text>
<text x="91.5" y="170.7" transform="rotate(-90 91.5 170.7)">GND</text>
<text x="82.5" y="174.6" transform="rotate(-90 82.5 174.6)">1</text>
<text x="89.6" y="174.6" transform="rotate(-90 89.6 174.6)">7</text>
<text x="57.9" y="191.3" transform="rotate(-90 57.9 191.3)">2</text>
<text x="64.9" y="191.3" transform="rotate(-90 64.9 191.3)">8</text>
<text x="44.4" y="199.3">13</text>
<text x="44.4" y="202.8">14</text>
<text x="48.3" y="201.2">RESET</text>
<text x="59.7" y="199" transform="rotate(-90 59.7 199)">VDD</text>
<text x="66.8" y="200.9" transform="rotate(-90 66.8 200.9)">VMOT</text>
<text x="44.4" y="209.9">9</text>
<text x="48.3" y="204.7">SLEEP</text>
<text x="73.6" y="209.9">3</text>
<text x="44.4" y="213.4">15</text>
<text x="48.3" y="211.8">ENABLE</text>
<text x="48.3" y="215.3">STEP</text>
<text x="67.8" y="211.8">1B</text>
<text x="67.8" y="215.3">1A</text>
<text x="73.6" y="213.4">4</text>
<text x="44.4" y="217">16</text>
<text x="48.3" y="218.8">DIR</text>
<text x="67.8" y="218.8">2A</text>
<text x="73.6" y="217">5</text>
<text x="73.6" y="220.5">6</text>
<text x="44.4" y="224">10</text>
<text x="44.4" y="227.5">11</text>
<text x="48.3" y="225.9">MS1</text>
<text x="67.8" y="222.3">2B</text>
<text x="44.4" y="231.1">12</text>
<text x="48.3" y="229.4">MS2</text>
<text x="48.3" y="232.9">MS3</text>
<text x="59.7" y="237.8" transform="rotate(-90 59.7 237.8)">GND</text>
<text x="66.8" y="237.8" transform="rotate(-90 66.8 237.8)">GND</text>
<text x="57.9" y="241.7" transform="rotate(-90 57.9 241.7)">1</text>
<text x="64.9" y="241.7" transform="rotate(-90 64.9 241.7)">7</text>
</g>
<g font-size="3.2" fill="#f00">
<text x="315.3" y="194">7</text>
<text x="318.8" y="195.8">VCC</text>
</g>
<g font-size="3.2">
<text x="345.9" y="197.6">3</text>
<text x="337.1" y="199.3">GND</text>
</g>
<g font-size="2.1" fill="#a54b4b">
<text x="200.4" y="253.5" transform="rotate(-90 200.4 253.5)">VDD</text>
<text x="193.3" y="263.2" transform="rotate(-90 193.3 263.2)">GND</text>
<text x="185" y="264.1">DI</text>
<text x="196.2" y="264.1">DO</text>
</g>
<text font-size="1.8" fill="#a54b4b" x="186.6" y="247.9">WS2812B</text>
</svg>
